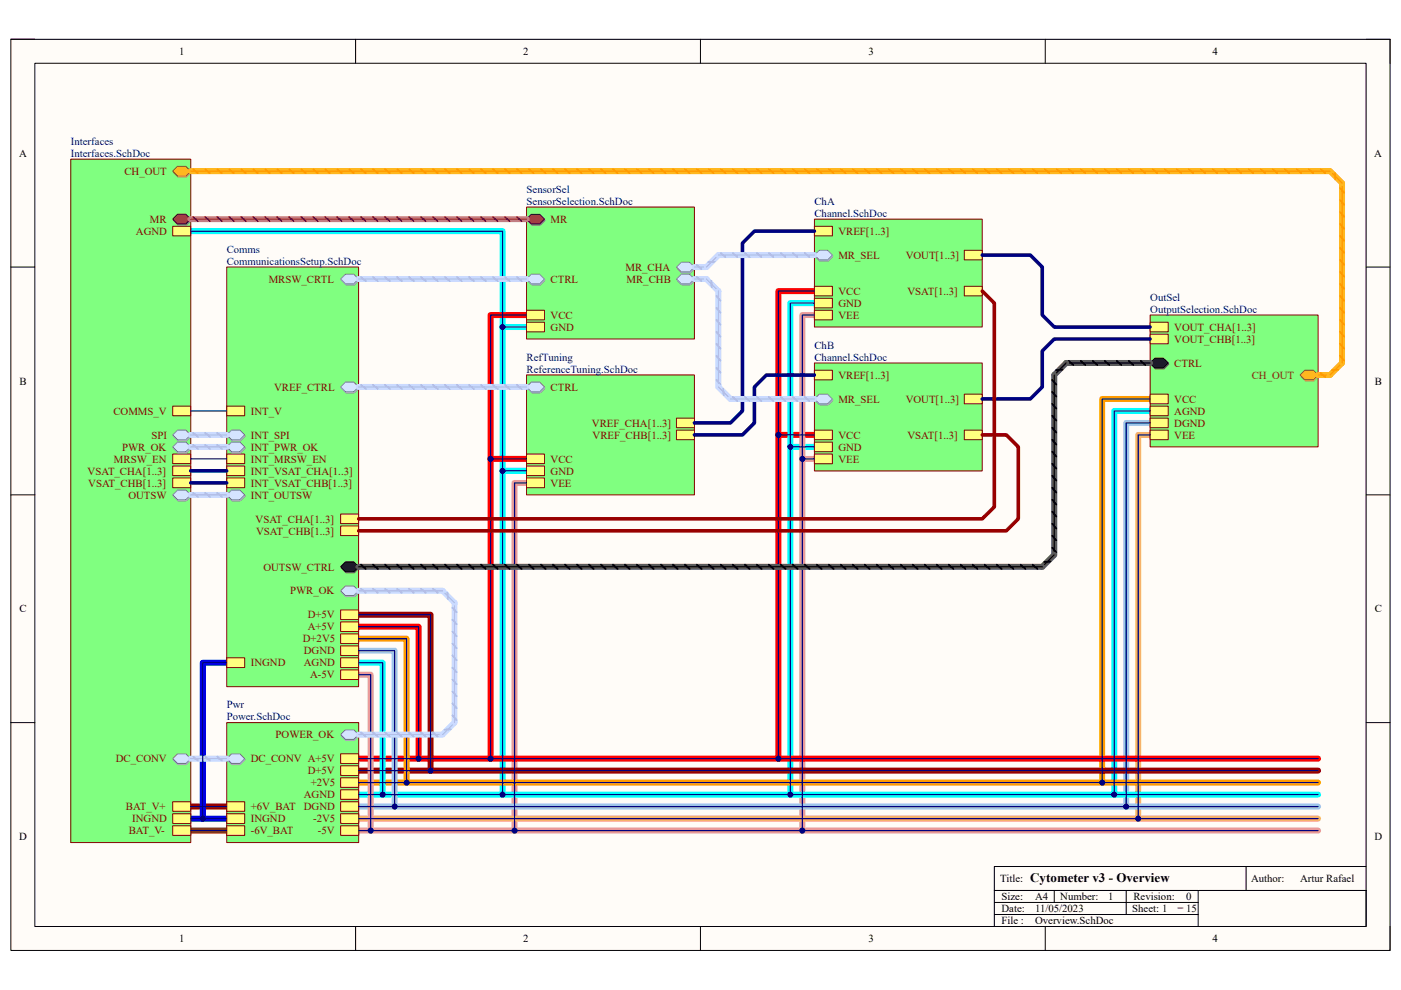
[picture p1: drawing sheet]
<svg xmlns="http://www.w3.org/2000/svg" width="297mm" height="210mm" viewBox="0 0 297 210" stroke-linecap="round" stroke-linejoin="round" font-family="sans-serif">
<path d="M2.3 8.3h292.4v193.3h-292.4z" fill="#fffcf8"/>
<path d="M2.3 8.3h292.4v193.3h-292.4z" fill="none" stroke="#000" stroke-width=".21"/>
<path d="M7.4 13.4h282.2v183.1h-282.2z" fill="#fffcf8"/>
<g fill="none" stroke="#000" stroke-width=".21">
<path d="M2.3 8.3h5.1M7.4 13.4h282.2v183.1h-282.2zM75.4 8.3v5.1M148.5 8.3v5.1M221.6 8.3v5.1M289.6 8.3h5.1v5.1M2.3 56.6h5.1M289.6 56.6h5.1M2.3 105h5.1M289.6 105h5.1M2.3 153.3h5.1M289.6 153.3h5.1"/>
<path d="M75.4 196.5v5.1M148.5 196.5v5.1M210.8 188.9v2.5M221.6 196.5v5.1M223.5 188.9v2.5M238.8 188.9v5.1M254 194h-43.2v2.5M254 191.4h-43.2v2.6M254 188.9h35.6v7.6h-35.6zM264.2 183.8v5.1M289.6 183.8h-78.8v5.1h43.2M294.7 196.5v5.1"/>
</g>
<path d="M243.9 84.6h-10.2v81.4M76 135.5h10.2v30.5M76 166h203.5" fill="none" stroke="#ff9a00" stroke-width="1.3"/>
<path d="M243.9 92.2h-2.6v81.4M76 173.6h203.5" fill="none" stroke="#f6b26b" stroke-width="1.3"/>
<path d="M111.6 66.8h-7.6v94.1M172.7 61.7h-7.7v99.2M104 97.3h7.6M165 92.2h7.7M76 132.9h12.7v28M76 160.9h203.5" fill="none" stroke="#f00" stroke-width="1.3"/>
<path d="M40.4 49h66.1v20.4M111.6 69.4h-5.1v99.1M172.7 64.3h-5.1v104.2M106.5 99.9h5.1M167.6 94.8h5.1M243.9 87.2h-7.7v81.3M76 140.6h5.1v27.9M76 168.5h203.5" fill="none" stroke="#0ff" stroke-width="1.3"/>
<path d="M172.7 66.8h-2.6v109.4M170.1 97.3h2.6M111.6 102.4h-2.5v73.8M76 143.1h2.6v33.1M76 176.2h203.5" fill="none" stroke="#ea9a9a" stroke-width="1.3"/>
<path d="M76 130.4h15.3v33M40.4 171.1h7.7M76 163.4h203.5" fill="none" stroke="#980000" stroke-width="1.3"/>
<path d="M40.4 176.2h7.7" fill="none" stroke="#783f04" stroke-width="1.3"/>
<path d="M243.9 89.7h-5.1v81.4M76 138h7.7v33.1M76 171.1h203.5" fill="none" stroke="#9fc5e8" stroke-width="1.3"/>
<path d="M48.1 140.6h-5.1v33M40.4 173.6h7.7" fill="none" stroke="#00f" stroke-width="1.3"/>
<path d="M15 33.8h25.4v144.9h-25.4z" fill="#80ff80"/>
<path d="M15 33.8h25.4v144.9h-25.4z" fill="none" stroke="#800000" stroke-width=".21"/>
<path d="M36.6 170.1h3.8v2h-3.8z" fill="#ffff80"/>
<path d="M36.6 170.1h3.8v2h-3.8z" fill="none" stroke="#800000" stroke-width=".21"/>
<path d="M36.6 175.2h3.8v2h-3.8z" fill="#ffff80"/>
<path d="M36.6 175.2h3.8v2h-3.8z" fill="none" stroke="#800000" stroke-width=".21"/>
<path d="M36.7 36.6l1.1-1.1h1.7l1.1 1.1-1.1 1h-1.7z" fill-rule="evenodd" fill="#cab274"/>
<path d="M36.7 36.6l1.1-1.1h1.7l1.1 1.1-1.1 1h-1.7z" fill="none" stroke="#b69e60" stroke-width=".21"/>
<path d="M36.6 36.3l1-1h1.8l1 1-1 1h-1.8z" fill-rule="evenodd" fill="#ffc128"/>
<path d="M36.6 36.3l1-1h1.8l1 1-1 1h-1.8z" fill="none" stroke="#9b5d00" stroke-width=".21"/>
<path d="M36.6 172.6h3.8v2h-3.8z" fill="#ffff80"/>
<path d="M36.6 172.6h3.8v2h-3.8z" fill="none" stroke="#800000" stroke-width=".21"/>
<path d="M37.8 45.7h1.7l1.1 1-1.1 1.1h-1.7l-1.1-1.1z" fill-rule="evenodd" fill="#a37e91"/>
<path d="M37.8 45.7h1.7l1.1 1-1.1 1.1h-1.7l-1.1-1.1z" fill="none" stroke="#906b7c" stroke-width=".21"/>
<path d="M36.6 46.5l1-1.1h1.8l1 1.1-1 1h-1.8z" fill-rule="evenodd" fill="#9c436f"/>
<path d="M36.6 46.5l1-1.1h1.8l1 1.1-1 1h-1.8z" fill="none" stroke="#38000b" stroke-width=".21"/>
<path d="M36.6 96.3h3.8v2h-3.8z" fill="#ffff80"/>
<path d="M36.6 96.3h3.8v2h-3.8z" fill="none" stroke="#800000" stroke-width=".21"/>
<path d="M36.7 95l1.1-1h1.7l1.1 1-1.1 1.1h-1.7z" fill-rule="evenodd" fill="#bac0ca"/>
<path d="M36.7 95l1.1-1h1.7l1.1 1-1.1 1.1h-1.7z" fill="none" stroke="#a6acb6" stroke-width=".21"/>
<path d="M36.6 94.8l1-1h1.8l1 1-1 1h-1.8z" fill-rule="evenodd" fill="#d5e4ff"/>
<path d="M36.6 94.8l1-1h1.8l1 1-1 1h-1.8z" fill="none" stroke="#70809b" stroke-width=".21"/>
<path d="M36.6 98.8h3.8v2.1h-3.8z" fill="#ffff80"/>
<path d="M36.6 98.8h3.8v2.1h-3.8z" fill="none" stroke="#800000" stroke-width=".21"/>
<path d="M36.6 101.4h3.8v2h-3.8z" fill="#ffff80"/>
<path d="M36.6 101.4h3.8v2h-3.8z" fill="none" stroke="#800000" stroke-width=".21"/>
<path d="M37.8 104.2h1.7l1.1 1-1.1 1h-1.7l-1.1-1z" fill-rule="evenodd" fill="#bac0ca"/>
<path d="M37.8 104.2h1.7l1.1 1-1.1 1h-1.7l-1.1-1z" fill="none" stroke="#a6acb6" stroke-width=".21"/>
<path d="M36.6 105l1-1.1h1.8l1 1.1-1 1h-1.8z" fill-rule="evenodd" fill="#d5e4ff"/>
<path d="M36.6 105l1-1.1h1.8l1 1.1-1 1h-1.8z" fill="none" stroke="#70809b" stroke-width=".21"/>
<path d="M37.8 91.5h1.7l1.1 1-1.1 1h-1.7l-1.1-1z" fill-rule="evenodd" fill="#bac0ca"/>
<path d="M37.8 91.5h1.7l1.1 1-1.1 1h-1.7l-1.1-1z" fill="none" stroke="#a6acb6" stroke-width=".21"/>
<path d="M36.6 92.2l1-1h1.8l1 1-1 1.1h-1.8z" fill-rule="evenodd" fill="#d5e4ff"/>
<path d="M36.6 92.2l1-1h1.8l1 1-1 1.1h-1.8z" fill="none" stroke="#70809b" stroke-width=".21"/>
<path d="M36.6 86.1h3.8v2.1h-3.8z" fill="#ffff80"/>
<path d="M36.6 86.1h3.8v2.1h-3.8z" fill="none" stroke="#800000" stroke-width=".21"/>
<path d="M36.7 161.2l1.1-1.1h1.7l1.1 1.1-1.1 1h-1.7z" fill-rule="evenodd" fill="#bac0ca"/>
<path d="M36.7 161.2l1.1-1.1h1.7l1.1 1.1-1.1 1h-1.7z" fill="none" stroke="#a6acb6" stroke-width=".21"/>
<path d="M36.6 160.9l1-1h1.8l1 1-1 1h-1.8z" fill-rule="evenodd" fill="#d5e4ff"/>
<path d="M36.6 160.9l1-1h1.8l1 1-1 1h-1.8z" fill="none" stroke="#70809b" stroke-width=".21"/>
<path d="M36.6 48h3.8v2h-3.8z" fill="#ffff80"/>
<path d="M36.6 48h3.8v2h-3.8z" fill="none" stroke="#800000" stroke-width=".21"/>
<path d="M172.7 46.5h35.6v22.9h-35.6z" fill="#80ff80"/>
<path d="M172.7 46.5h35.6v22.9h-35.6z" fill="none" stroke="#800000" stroke-width=".21"/>
<path d="M172.7 48h3.8v2h-3.8z" fill="#ffff80"/>
<path d="M172.7 48h3.8v2h-3.8z" fill="none" stroke="#800000" stroke-width=".21"/>
<path d="M172.7 60.7h3.8v2.1h-3.8z" fill="#ffff80"/>
<path d="M172.7 60.7h3.8v2.1h-3.8z" fill="none" stroke="#800000" stroke-width=".21"/>
<path d="M172.7 63.3h3.8v2h-3.8z" fill="#ffff80"/>
<path d="M172.7 63.3h3.8v2h-3.8z" fill="none" stroke="#800000" stroke-width=".21"/>
<path d="M172.7 65.8h3.8v2h-3.8z" fill="#ffff80"/>
<path d="M172.7 65.8h3.8v2h-3.8z" fill="none" stroke="#800000" stroke-width=".21"/>
<path d="M204.4 53.1h3.9v2h-3.9z" fill="#ffff80"/>
<path d="M204.4 53.1h3.9v2h-3.9z" fill="none" stroke="#800000" stroke-width=".21"/>
<path d="M172.8 54.4l1-1.1h1.8l1 1.1-1 1h-1.8z" fill-rule="evenodd" fill="#bac0ca"/>
<path d="M172.8 54.4l1-1.1h1.8l1 1.1-1 1h-1.8z" fill="none" stroke="#a6acb6" stroke-width=".21"/>
<path d="M172.7 54.1l1-1h1.8l1 1-1 1h-1.8z" fill-rule="evenodd" fill="#d5e4ff"/>
<path d="M172.7 54.1l1-1h1.8l1 1-1 1h-1.8z" fill="none" stroke="#70809b" stroke-width=".21"/>
<path d="M204.4 60.7h3.9v2.1h-3.9z" fill="#ffff80"/>
<path d="M204.4 60.7h3.9v2.1h-3.9z" fill="none" stroke="#800000" stroke-width=".21"/>
<path d="M111.6 79.5h35.6v25.5h-35.6z" fill="#80ff80"/>
<path d="M111.6 79.5h35.6v25.5h-35.6z" fill="none" stroke="#800000" stroke-width=".21"/>
<path d="M111.6 96.3h3.8v2h-3.8z" fill="#ffff80"/>
<path d="M111.6 96.3h3.8v2h-3.8z" fill="none" stroke="#800000" stroke-width=".21"/>
<path d="M111.6 98.8h3.8v2.1h-3.8z" fill="#ffff80"/>
<path d="M111.6 98.8h3.8v2.1h-3.8z" fill="none" stroke="#800000" stroke-width=".21"/>
<path d="M112.8 81.3h1.8l1 1-1 1.1h-1.8l-1-1.1z" fill-rule="evenodd" fill="#bac0ca"/>
<path d="M112.8 81.3h1.8l1 1-1 1.1h-1.8l-1-1.1z" fill="none" stroke="#a6acb6" stroke-width=".21"/>
<path d="M111.6 82.1l1-1.1h1.8l1 1.1-1 1h-1.8z" fill-rule="evenodd" fill="#d5e4ff"/>
<path d="M111.6 82.1l1-1.1h1.8l1 1.1-1 1h-1.8z" fill="none" stroke="#70809b" stroke-width=".21"/>
<path d="M143.4 88.7h3.8v2h-3.8z" fill="#ffff80"/>
<path d="M143.4 88.7h3.8v2h-3.8z" fill="none" stroke="#800000" stroke-width=".21"/>
<path d="M143.4 91.2h3.8v2.1h-3.8z" fill="#ffff80"/>
<path d="M143.4 91.2h3.8v2.1h-3.8z" fill="none" stroke="#800000" stroke-width=".21"/>
<path d="M111.6 101.4h3.8v2h-3.8z" fill="#ffff80"/>
<path d="M111.6 101.4h3.8v2h-3.8z" fill="none" stroke="#800000" stroke-width=".21"/>
<path d="M48.1 153.3h27.9v25.4h-27.9z" fill="#80ff80"/>
<path d="M48.1 153.3h27.9v25.4h-27.9z" fill="none" stroke="#800000" stroke-width=".21"/>
<path d="M72.2 167.5h3.8v2h-3.8z" fill="#ffff80"/>
<path d="M72.2 167.5h3.8v2h-3.8z" fill="none" stroke="#800000" stroke-width=".21"/>
<path d="M48.1 170.1h3.8v2h-3.8z" fill="#ffff80"/>
<path d="M48.1 170.1h3.8v2h-3.8z" fill="none" stroke="#800000" stroke-width=".21"/>
<path d="M48.1 175.2h3.8v2h-3.8z" fill="#ffff80"/>
<path d="M48.1 175.2h3.8v2h-3.8z" fill="none" stroke="#800000" stroke-width=".21"/>
<path d="M72.2 159.9h3.8v2h-3.8z" fill="#ffff80"/>
<path d="M72.2 159.9h3.8v2h-3.8z" fill="none" stroke="#800000" stroke-width=".21"/>
<path d="M72.2 175.2h3.8v2h-3.8z" fill="#ffff80"/>
<path d="M72.2 175.2h3.8v2h-3.8z" fill="none" stroke="#800000" stroke-width=".21"/>
<path d="M72.3 156.1l1.1-1.1h1.7l1.1 1.1-1.1 1h-1.7z" fill-rule="evenodd" fill="#bac0ca"/>
<path d="M72.3 156.1l1.1-1.1h1.7l1.1 1.1-1.1 1h-1.7z" fill="none" stroke="#a6acb6" stroke-width=".21"/>
<path d="M72.2 155.8l1-1h1.8l1 1-1 1h-1.8z" fill-rule="evenodd" fill="#d5e4ff"/>
<path d="M72.2 155.8l1-1h1.8l1 1-1 1h-1.8z" fill="none" stroke="#70809b" stroke-width=".21"/>
<path d="M72.2 165h3.8v2h-3.8z" fill="#ffff80"/>
<path d="M72.2 165h3.8v2h-3.8z" fill="none" stroke="#800000" stroke-width=".21"/>
<path d="M72.2 172.6h3.8v2h-3.8z" fill="#ffff80"/>
<path d="M72.2 172.6h3.8v2h-3.8z" fill="none" stroke="#800000" stroke-width=".21"/>
<path d="M48.1 172.6h3.8v2h-3.8z" fill="#ffff80"/>
<path d="M48.1 172.6h3.8v2h-3.8z" fill="none" stroke="#800000" stroke-width=".21"/>
<path d="M48.2 161.2l1-1.1h1.8l1 1.1-1 1h-1.8z" fill-rule="evenodd" fill="#bac0ca"/>
<path d="M48.2 161.2l1-1.1h1.8l1 1.1-1 1h-1.8z" fill="none" stroke="#a6acb6" stroke-width=".21"/>
<path d="M48.1 160.9l1-1h1.8l1 1-1 1h-1.8z" fill-rule="evenodd" fill="#d5e4ff"/>
<path d="M48.1 160.9l1-1h1.8l1 1-1 1h-1.8z" fill="none" stroke="#70809b" stroke-width=".21"/>
<path d="M72.2 170.1h3.8v2h-3.8z" fill="#ffff80"/>
<path d="M72.2 170.1h3.8v2h-3.8z" fill="none" stroke="#800000" stroke-width=".21"/>
<path d="M72.2 162.4h3.8v2.1h-3.8z" fill="#ffff80"/>
<path d="M72.2 162.4h3.8v2.1h-3.8z" fill="none" stroke="#800000" stroke-width=".21"/>
<path d="M172.7 77h35.6v22.9h-35.6z" fill="#80ff80"/>
<path d="M172.7 77h35.6v22.9h-35.6z" fill="none" stroke="#800000" stroke-width=".21"/>
<path d="M172.7 78.5h3.8v2.1h-3.8z" fill="#ffff80"/>
<path d="M172.7 78.5h3.8v2.1h-3.8z" fill="none" stroke="#800000" stroke-width=".21"/>
<path d="M172.7 91.2h3.8v2.1h-3.8z" fill="#ffff80"/>
<path d="M172.7 91.2h3.8v2.1h-3.8z" fill="none" stroke="#800000" stroke-width=".21"/>
<path d="M172.7 93.8h3.8v2h-3.8z" fill="#ffff80"/>
<path d="M172.7 93.8h3.8v2h-3.8z" fill="none" stroke="#800000" stroke-width=".21"/>
<path d="M172.7 96.3h3.8v2.1h-3.8z" fill="#ffff80"/>
<path d="M172.7 96.3h3.8v2.1h-3.8z" fill="none" stroke="#800000" stroke-width=".21"/>
<path d="M204.4 83.6h3.9v2h-3.9z" fill="#ffff80"/>
<path d="M204.4 83.6h3.9v2h-3.9z" fill="none" stroke="#800000" stroke-width=".21"/>
<path d="M172.8 84.9l1-1h1.8l1 1-1 1h-1.8z" fill-rule="evenodd" fill="#bac0ca"/>
<path d="M172.8 84.9l1-1h1.8l1 1-1 1h-1.8z" fill="none" stroke="#a6acb6" stroke-width=".21"/>
<path d="M173.7 83.6h1.8l1 1-1 1h-1.8l-1-1z" fill-rule="evenodd" fill="#d5e4ff"/>
<path d="M173.7 83.6h1.8l1 1-1 1h-1.8l-1-1z" fill="none" stroke="#70809b" stroke-width=".21"/>
<path d="M204.4 91.2h3.9v2.1h-3.9z" fill="#ffff80"/>
<path d="M204.4 91.2h3.9v2.1h-3.9z" fill="none" stroke="#800000" stroke-width=".21"/>
<path d="M111.6 43.9h35.6v28h-35.6z" fill="#80ff80"/>
<path d="M111.6 43.9h35.6v28h-35.6z" fill="none" stroke="#800000" stroke-width=".21"/>
<path d="M111.6 65.8h3.8v2h-3.8z" fill="#ffff80"/>
<path d="M111.6 65.8h3.8v2h-3.8z" fill="none" stroke="#800000" stroke-width=".21"/>
<path d="M112.8 45.7h1.8l1 1-1 1.1h-1.8l-1-1.1z" fill-rule="evenodd" fill="#a37e91"/>
<path d="M112.8 45.7h1.8l1 1-1 1.1h-1.8l-1-1.1z" fill="none" stroke="#906b7c" stroke-width=".21"/>
<path d="M111.6 46.5l1-1h1.8l1 1-1 1h-1.8z" fill-rule="evenodd" fill="#9c436f"/>
<path d="M111.6 46.5l1-1h1.8l1 1-1 1h-1.8z" fill="none" stroke="#38000b" stroke-width=".21"/>
<path d="M143.5 56.9l1.1-1h1.7l1.1 1-1.1 1h-1.7z" fill-rule="evenodd" fill="#bac0ca"/>
<path d="M143.5 56.9l1.1-1h1.7l1.1 1-1.1 1h-1.7z" fill="none" stroke="#a6acb6" stroke-width=".21"/>
<path d="M143.4 56.6l1-1h1.8l1 1-1 1.1h-1.8z" fill-rule="evenodd" fill="#d5e4ff"/>
<path d="M143.4 56.6l1-1h1.8l1 1-1 1.1h-1.8z" fill="none" stroke="#70809b" stroke-width=".21"/>
<path d="M144.6 58.4h1.7l1.1 1-1.1 1.1h-1.7l-1.1-1.1z" fill-rule="evenodd" fill="#bac0ca"/>
<path d="M144.6 58.4h1.7l1.1 1-1.1 1.1h-1.7l-1.1-1.1z" fill="none" stroke="#a6acb6" stroke-width=".21"/>
<path d="M143.4 59.2l1-1h1.8l1 1-1 1h-1.8z" fill-rule="evenodd" fill="#d5e4ff"/>
<path d="M143.4 59.2l1-1h1.8l1 1-1 1h-1.8z" fill="none" stroke="#70809b" stroke-width=".21"/>
<path d="M111.8 59.4l1-1h1.8l1 1-1 1.1h-1.8z" fill-rule="evenodd" fill="#bac0ca"/>
<path d="M111.8 59.4l1-1h1.8l1 1-1 1.1h-1.8z" fill="none" stroke="#a6acb6" stroke-width=".21"/>
<path d="M111.6 59.2l1-1h1.8l1 1-1 1h-1.8z" fill-rule="evenodd" fill="#d5e4ff"/>
<path d="M111.6 59.2l1-1h1.8l1 1-1 1h-1.8z" fill="none" stroke="#70809b" stroke-width=".21"/>
<path d="M111.6 68.3h3.8v2.1h-3.8z" fill="#ffff80"/>
<path d="M111.6 68.3h3.8v2.1h-3.8z" fill="none" stroke="#800000" stroke-width=".21"/>
<path d="M243.9 66.8h35.6v28h-35.6z" fill="#80ff80"/>
<path d="M243.9 66.8h35.6v28h-35.6z" fill="none" stroke="#800000" stroke-width=".21"/>
<path d="M243.9 68.3h3.8v2.1h-3.8z" fill="#ffff80"/>
<path d="M243.9 68.3h3.8v2.1h-3.8z" fill="none" stroke="#800000" stroke-width=".21"/>
<path d="M243.9 83.6h3.8v2h-3.8z" fill="#ffff80"/>
<path d="M243.9 83.6h3.8v2h-3.8z" fill="none" stroke="#800000" stroke-width=".21"/>
<path d="M243.9 88.7h3.8v2h-3.8z" fill="#ffff80"/>
<path d="M243.9 88.7h3.8v2h-3.8z" fill="none" stroke="#800000" stroke-width=".21"/>
<path d="M243.9 91.2h3.8v2.1h-3.8z" fill="#ffff80"/>
<path d="M243.9 91.2h3.8v2.1h-3.8z" fill="none" stroke="#800000" stroke-width=".21"/>
<path d="M244 77.2l1-1h1.8l1 1-1 1.1h-1.8z" fill-rule="evenodd" fill="#747474"/>
<path d="M244 77.2l1-1h1.8l1 1-1 1.1h-1.8z" fill="none" stroke="#606060" stroke-width=".21"/>
<path d="M243.9 77l1-1h1.8l1 1-1 1h-1.8z" fill-rule="evenodd" fill="#282828"/>
<path d="M243.9 77l1-1h1.8l1 1-1 1h-1.8z" fill="none" stroke="#000" stroke-width=".21"/>
<path d="M243.9 70.9h3.8v2h-3.8z" fill="#ffff80"/>
<path d="M243.9 70.9h3.8v2h-3.8z" fill="none" stroke="#800000" stroke-width=".21"/>
<path d="M275.8 79.8l1-1h1.8l1 1-1 1h-1.8z" fill-rule="evenodd" fill="#cab274"/>
<path d="M275.8 79.8l1-1h1.8l1 1-1 1h-1.8z" fill="none" stroke="#b69e60" stroke-width=".21"/>
<path d="M275.7 79.5l1-1h1.7l1.1 1-1.1 1.1h-1.7z" fill-rule="evenodd" fill="#ffc128"/>
<path d="M275.7 79.5l1-1h1.7l1.1 1-1.1 1.1h-1.7z" fill="none" stroke="#9b5d00" stroke-width=".21"/>
<path d="M243.9 86.1h3.8v2.1h-3.8z" fill="#ffff80"/>
<path d="M243.9 86.1h3.8v2.1h-3.8z" fill="none" stroke="#800000" stroke-width=".21"/>
<path d="M48.1 56.6h27.9v89h-27.9z" fill="#80ff80"/>
<path d="M48.1 56.6h27.9v89h-27.9z" fill="none" stroke="#800000" stroke-width=".21"/>
<path d="M72.2 131.9h3.8v2h-3.8z" fill="#ffff80"/>
<path d="M72.2 131.9h3.8v2h-3.8z" fill="none" stroke="#800000" stroke-width=".21"/>
<path d="M72.2 139.5h3.8v2.1h-3.8z" fill="#ffff80"/>
<path d="M72.2 139.5h3.8v2.1h-3.8z" fill="none" stroke="#800000" stroke-width=".21"/>
<path d="M72.3 120.5l1.1-1.1h1.7l1.1 1.1-1.1 1h-1.7z" fill-rule="evenodd" fill="#747474"/>
<path d="M72.3 120.5l1.1-1.1h1.7l1.1 1.1-1.1 1h-1.7z" fill="none" stroke="#606060" stroke-width=".21"/>
<path d="M73.2 119.2h1.8l1 1-1 1h-1.8l-1-1z" fill-rule="evenodd" fill="#282828"/>
<path d="M73.2 119.2h1.8l1 1-1 1h-1.8l-1-1z" fill="none" stroke="#000" stroke-width=".21"/>
<path d="M72.2 134.5h3.8v2h-3.8z" fill="#ffff80"/>
<path d="M72.2 134.5h3.8v2h-3.8z" fill="none" stroke="#800000" stroke-width=".21"/>
<path d="M72.3 82.3l1.1-1h1.7l1.1 1-1.1 1h-1.7z" fill-rule="evenodd" fill="#bac0ca"/>
<path d="M72.3 82.3l1.1-1h1.7l1.1 1-1.1 1h-1.7z" fill="none" stroke="#a6acb6" stroke-width=".21"/>
<path d="M72.2 82.1l1-1.1h1.8l1 1.1-1 1h-1.8z" fill-rule="evenodd" fill="#d5e4ff"/>
<path d="M72.2 82.1l1-1.1h1.8l1 1.1-1 1h-1.8z" fill="none" stroke="#70809b" stroke-width=".21"/>
<path d="M73.4 58.4h1.7l1.1 1-1.1 1.1h-1.7l-1.1-1.1z" fill-rule="evenodd" fill="#bac0ca"/>
<path d="M73.4 58.4h1.7l1.1 1-1.1 1.1h-1.7l-1.1-1.1z" fill="none" stroke="#a6acb6" stroke-width=".21"/>
<path d="M72.2 59.2l1-1h1.8l1 1-1 1h-1.8z" fill-rule="evenodd" fill="#d5e4ff"/>
<path d="M72.2 59.2l1-1h1.8l1 1-1 1h-1.8z" fill="none" stroke="#70809b" stroke-width=".21"/>
<path d="M72.2 109h3.8v2.1h-3.8z" fill="#ffff80"/>
<path d="M72.2 109h3.8v2.1h-3.8z" fill="none" stroke="#800000" stroke-width=".21"/>
<path d="M72.2 111.6h3.8v2h-3.8z" fill="#ffff80"/>
<path d="M72.2 111.6h3.8v2h-3.8z" fill="none" stroke="#800000" stroke-width=".21"/>
<path d="M72.3 125.6l1.1-1.1h1.7l1.1 1.1-1.1 1h-1.7z" fill-rule="evenodd" fill="#bac0ca"/>
<path d="M72.3 125.6l1.1-1.1h1.7l1.1 1.1-1.1 1h-1.7z" fill="none" stroke="#a6acb6" stroke-width=".21"/>
<path d="M73.2 124.3h1.8l1 1-1 1h-1.8l-1-1z" fill-rule="evenodd" fill="#d5e4ff"/>
<path d="M73.2 124.3h1.8l1 1-1 1h-1.8l-1-1z" fill="none" stroke="#70809b" stroke-width=".21"/>
<path d="M48.1 86.1h3.8v2.1h-3.8z" fill="#ffff80"/>
<path d="M48.1 86.1h3.8v2.1h-3.8z" fill="none" stroke="#800000" stroke-width=".21"/>
<path d="M49.2 91.5h1.8l1 1-1 1h-1.8l-1-1z" fill-rule="evenodd" fill="#bac0ca"/>
<path d="M49.2 91.5h1.8l1 1-1 1h-1.8l-1-1z" fill="none" stroke="#a6acb6" stroke-width=".21"/>
<path d="M48.1 92.2l1-1h1.8l1 1-1 1.1h-1.8z" fill-rule="evenodd" fill="#d5e4ff"/>
<path d="M48.1 92.2l1-1h1.8l1 1-1 1.1h-1.8z" fill="none" stroke="#70809b" stroke-width=".21"/>
<path d="M48.1 96.3h3.8v2h-3.8z" fill="#ffff80"/>
<path d="M48.1 96.3h3.8v2h-3.8z" fill="none" stroke="#800000" stroke-width=".21"/>
<path d="M48.2 95l1-1h1.8l1 1-1 1.1h-1.8z" fill-rule="evenodd" fill="#bac0ca"/>
<path d="M48.2 95l1-1h1.8l1 1-1 1.1h-1.8z" fill="none" stroke="#a6acb6" stroke-width=".21"/>
<path d="M48.1 94.8l1-1h1.8l1 1-1 1h-1.8z" fill-rule="evenodd" fill="#d5e4ff"/>
<path d="M48.1 94.8l1-1h1.8l1 1-1 1h-1.8z" fill="none" stroke="#70809b" stroke-width=".21"/>
<path d="M48.1 98.8h3.8v2.1h-3.8z" fill="#ffff80"/>
<path d="M48.1 98.8h3.8v2.1h-3.8z" fill="none" stroke="#800000" stroke-width=".21"/>
<path d="M48.1 101.4h3.8v2h-3.8z" fill="#ffff80"/>
<path d="M48.1 101.4h3.8v2h-3.8z" fill="none" stroke="#800000" stroke-width=".21"/>
<path d="M49.2 104.2h1.8l1 1-1 1h-1.8l-1-1z" fill-rule="evenodd" fill="#bac0ca"/>
<path d="M49.2 104.2h1.8l1 1-1 1h-1.8l-1-1z" fill="none" stroke="#a6acb6" stroke-width=".21"/>
<path d="M48.1 105l1-1.1h1.8l1 1.1-1 1h-1.8z" fill-rule="evenodd" fill="#d5e4ff"/>
<path d="M48.1 105l1-1.1h1.8l1 1.1-1 1h-1.8z" fill="none" stroke="#70809b" stroke-width=".21"/>
<path d="M72.2 142.1h3.8v2h-3.8z" fill="#ffff80"/>
<path d="M72.2 142.1h3.8v2h-3.8z" fill="none" stroke="#800000" stroke-width=".21"/>
<path d="M72.2 129.4h3.8v2h-3.8z" fill="#ffff80"/>
<path d="M72.2 129.4h3.8v2h-3.8z" fill="none" stroke="#800000" stroke-width=".21"/>
<path d="M72.2 137h3.8v2h-3.8z" fill="#ffff80"/>
<path d="M72.2 137h3.8v2h-3.8z" fill="none" stroke="#800000" stroke-width=".21"/>
<path d="M48.1 139.5h3.8v2.1h-3.8z" fill="#ffff80"/>
<path d="M48.1 139.5h3.8v2.1h-3.8z" fill="none" stroke="#800000" stroke-width=".21"/>
<path d="M243.9 84.6h-10.2v81.4" fill="none" stroke="#000080" stroke-width=".25"/>
<circle cx="233.7" cy="166" r=".51" fill="#000080"/>
<circle cx="233.7" cy="166" r=".51" fill="none" stroke="#000080" stroke-width=".21"/>
<path d="M243.9 92.2h-2.6v81.4" fill="none" stroke="#000080" stroke-width=".25"/>
<circle cx="241.3" cy="173.6" r=".51" fill="#000080"/>
<circle cx="241.3" cy="173.6" r=".51" fill="none" stroke="#000080" stroke-width=".21"/>
<path d="M165 92.2h7.7" fill="none" stroke="#000080" stroke-width=".25"/>
<circle cx="165" cy="92.2" r=".51" fill="#000080"/>
<circle cx="165" cy="92.2" r=".51" fill="none" stroke="#000080" stroke-width=".21"/>
<path d="M167.6 94.8h5.1" fill="none" stroke="#000080" stroke-width=".25"/>
<circle cx="167.6" cy="94.8" r=".51" fill="#000080"/>
<circle cx="167.6" cy="94.8" r=".51" fill="none" stroke="#000080" stroke-width=".21"/>
<path d="M170.1 97.3h2.6" fill="none" stroke="#000080" stroke-width=".25"/>
<circle cx="170.1" cy="97.3" r=".51" fill="#000080"/>
<circle cx="170.1" cy="97.3" r=".51" fill="none" stroke="#000080" stroke-width=".21"/>
<path d="M40.4 87.2h7.7M40.4 97.3h7.7M111.6 102.4h-2.5v73.8M40.4 171.1h7.7M40.4 176.2h7.7" fill="none" stroke="#000080" stroke-width=".25"/>
<circle cx="109.1" cy="176.2" r=".51" fill="#000080"/>
<circle cx="109.1" cy="176.2" r=".51" fill="none" stroke="#000080" stroke-width=".21"/>
<path d="M243.9 89.7h-5.1v81.4" fill="none" stroke="#000080" stroke-width=".25"/>
<circle cx="238.8" cy="171.1" r=".51" fill="#000080"/>
<circle cx="238.8" cy="171.1" r=".51" fill="none" stroke="#000080" stroke-width=".21"/>
<path d="M172.7 64.3h-5.1v104.2" fill="none" stroke="#000080" stroke-width=".25"/>
<circle cx="167.6" cy="94.8" r=".51" fill="#000080"/>
<circle cx="167.6" cy="94.8" r=".51" fill="none" stroke="#000080" stroke-width=".21"/>
<circle cx="167.6" cy="168.5" r=".51" fill="#000080"/>
<circle cx="167.6" cy="168.5" r=".51" fill="none" stroke="#000080" stroke-width=".21"/>
<path d="M172.7 66.8h-2.6v109.4" fill="none" stroke="#000080" stroke-width=".25"/>
<circle cx="170.1" cy="97.3" r=".51" fill="#000080"/>
<circle cx="170.1" cy="97.3" r=".51" fill="none" stroke="#000080" stroke-width=".21"/>
<circle cx="170.1" cy="176.2" r=".51" fill="#000080"/>
<circle cx="170.1" cy="176.2" r=".51" fill="none" stroke="#000080" stroke-width=".21"/>
<path d="M111.6 69.4h-5.1v99.1" fill="none" stroke="#000080" stroke-width=".25"/>
<circle cx="106.5" cy="168.5" r=".51" fill="#000080"/>
<circle cx="106.5" cy="168.5" r=".51" fill="none" stroke="#000080" stroke-width=".21"/>
<circle cx="106.5" cy="99.9" r=".51" fill="#000080"/>
<circle cx="106.5" cy="99.9" r=".51" fill="none" stroke="#000080" stroke-width=".21"/>
<circle cx="106.5" cy="69.4" r=".51" fill="#000080"/>
<circle cx="106.5" cy="69.4" r=".51" fill="none" stroke="#000080" stroke-width=".21"/>
<path d="M76 173.6h203.5" fill="none" stroke="#000080" stroke-width=".25"/>
<circle cx="241.3" cy="173.6" r=".51" fill="#000080"/>
<circle cx="241.3" cy="173.6" r=".51" fill="none" stroke="#000080" stroke-width=".21"/>
<path d="M243.9 87.2h-7.7v81.3" fill="none" stroke="#000080" stroke-width=".25"/>
<circle cx="236.2" cy="168.5" r=".51" fill="#000080"/>
<circle cx="236.2" cy="168.5" r=".51" fill="none" stroke="#000080" stroke-width=".21"/>
<path d="M40.4 49h66.1v20.4" fill="none" stroke="#000080" stroke-width=".25"/>
<circle cx="106.5" cy="69.4" r=".51" fill="#000080"/>
<circle cx="106.5" cy="69.4" r=".51" fill="none" stroke="#000080" stroke-width=".21"/>
<path d="M172.7 61.7h-7.7v99.2" fill="none" stroke="#000080" stroke-width=".25"/>
<circle cx="165" cy="92.2" r=".51" fill="#000080"/>
<circle cx="165" cy="92.2" r=".51" fill="none" stroke="#000080" stroke-width=".21"/>
<circle cx="165" cy="160.9" r=".51" fill="#000080"/>
<circle cx="165" cy="160.9" r=".51" fill="none" stroke="#000080" stroke-width=".21"/>
<path d="M76 163.4h203.5" fill="none" stroke="#000080" stroke-width=".25"/>
<circle cx="91.3" cy="163.4" r=".51" fill="#000080"/>
<circle cx="91.3" cy="163.4" r=".51" fill="none" stroke="#000080" stroke-width=".21"/>
<path d="M76 171.1h203.5" fill="none" stroke="#000080" stroke-width=".25"/>
<circle cx="83.7" cy="171.1" r=".51" fill="#000080"/>
<circle cx="83.7" cy="171.1" r=".51" fill="none" stroke="#000080" stroke-width=".21"/>
<circle cx="238.8" cy="171.1" r=".51" fill="#000080"/>
<circle cx="238.8" cy="171.1" r=".51" fill="none" stroke="#000080" stroke-width=".21"/>
<path d="M76 166h203.5" fill="none" stroke="#000080" stroke-width=".25"/>
<circle cx="86.2" cy="166" r=".51" fill="#000080"/>
<circle cx="86.2" cy="166" r=".51" fill="none" stroke="#000080" stroke-width=".21"/>
<circle cx="233.7" cy="166" r=".51" fill="#000080"/>
<circle cx="233.7" cy="166" r=".51" fill="none" stroke="#000080" stroke-width=".21"/>
<path d="M104 97.3h7.6" fill="none" stroke="#000080" stroke-width=".25"/>
<circle cx="104" cy="97.3" r=".51" fill="#000080"/>
<circle cx="104" cy="97.3" r=".51" fill="none" stroke="#000080" stroke-width=".21"/>
<path d="M76 168.5h203.5" fill="none" stroke="#000080" stroke-width=".25"/>
<circle cx="81.1" cy="168.5" r=".51" fill="#000080"/>
<circle cx="81.1" cy="168.5" r=".51" fill="none" stroke="#000080" stroke-width=".21"/>
<circle cx="106.5" cy="168.5" r=".51" fill="#000080"/>
<circle cx="106.5" cy="168.5" r=".51" fill="none" stroke="#000080" stroke-width=".21"/>
<circle cx="167.6" cy="168.5" r=".51" fill="#000080"/>
<circle cx="167.6" cy="168.5" r=".51" fill="none" stroke="#000080" stroke-width=".21"/>
<circle cx="236.2" cy="168.5" r=".51" fill="#000080"/>
<circle cx="236.2" cy="168.5" r=".51" fill="none" stroke="#000080" stroke-width=".21"/>
<path d="M106.5 99.9h5.1" fill="none" stroke="#000080" stroke-width=".25"/>
<circle cx="106.5" cy="99.9" r=".51" fill="#000080"/>
<circle cx="106.5" cy="99.9" r=".51" fill="none" stroke="#000080" stroke-width=".21"/>
<path d="M76 160.9h203.5" fill="none" stroke="#000080" stroke-width=".25"/>
<circle cx="88.7" cy="160.9" r=".51" fill="#000080"/>
<circle cx="88.7" cy="160.9" r=".51" fill="none" stroke="#000080" stroke-width=".21"/>
<circle cx="104" cy="160.9" r=".51" fill="#000080"/>
<circle cx="104" cy="160.9" r=".51" fill="none" stroke="#000080" stroke-width=".21"/>
<circle cx="165" cy="160.9" r=".51" fill="#000080"/>
<circle cx="165" cy="160.9" r=".51" fill="none" stroke="#000080" stroke-width=".21"/>
<path d="M111.6 66.8h-7.6v94.1" fill="none" stroke="#000080" stroke-width=".25"/>
<circle cx="104" cy="97.3" r=".51" fill="#000080"/>
<circle cx="104" cy="97.3" r=".51" fill="none" stroke="#000080" stroke-width=".21"/>
<circle cx="104" cy="160.9" r=".51" fill="#000080"/>
<circle cx="104" cy="160.9" r=".51" fill="none" stroke="#000080" stroke-width=".21"/>
<path d="M76 176.2h203.5" fill="none" stroke="#000080" stroke-width=".25"/>
<circle cx="78.6" cy="176.2" r=".51" fill="#000080"/>
<circle cx="78.6" cy="176.2" r=".51" fill="none" stroke="#000080" stroke-width=".21"/>
<circle cx="109.1" cy="176.2" r=".51" fill="#000080"/>
<circle cx="109.1" cy="176.2" r=".51" fill="none" stroke="#000080" stroke-width=".21"/>
<circle cx="170.1" cy="176.2" r=".51" fill="#000080"/>
<circle cx="170.1" cy="176.2" r=".51" fill="none" stroke="#000080" stroke-width=".21"/>
<path d="M76 143.1h2.6v33.1" fill="none" stroke="#000080" stroke-width=".25"/>
<circle cx="78.6" cy="176.2" r=".51" fill="#000080"/>
<circle cx="78.6" cy="176.2" r=".51" fill="none" stroke="#000080" stroke-width=".21"/>
<path d="M76 140.6h5.1v27.9" fill="none" stroke="#000080" stroke-width=".25"/>
<circle cx="81.1" cy="168.5" r=".51" fill="#000080"/>
<circle cx="81.1" cy="168.5" r=".51" fill="none" stroke="#000080" stroke-width=".21"/>
<path d="M76 138h7.7v33.1" fill="none" stroke="#000080" stroke-width=".25"/>
<circle cx="83.7" cy="171.1" r=".51" fill="#000080"/>
<circle cx="83.7" cy="171.1" r=".51" fill="none" stroke="#000080" stroke-width=".21"/>
<path d="M76 135.5h10.2v30.5" fill="none" stroke="#000080" stroke-width=".25"/>
<circle cx="86.2" cy="166" r=".51" fill="#000080"/>
<circle cx="86.2" cy="166" r=".51" fill="none" stroke="#000080" stroke-width=".21"/>
<path d="M76 132.9h12.7v28" fill="none" stroke="#000080" stroke-width=".25"/>
<circle cx="88.7" cy="160.9" r=".51" fill="#000080"/>
<circle cx="88.7" cy="160.9" r=".51" fill="none" stroke="#000080" stroke-width=".21"/>
<path d="M172.7 49h-12.7l-2.6 2.6v35.6l-2.5 2.5h-7.7M208.3 54.1h10.1l2.6 2.5v10.2l2.5 2.6h20.4M172.7 79.5h-10.2l-2.5 2.6v7.6l-2.6 2.5h-10.2M243.9 71.9h-20.4l-2.5 2.5v7.7l-2.6 2.5h-10.1M40.4 99.9h7.7M40.4 102.4h7.7" fill="none" stroke="#000080" stroke-width=".76"/>
<path d="M208.3 61.7l2.5 2.6v43.2l-2.5 2.5h-132.3M208.3 92.2h5.1l2.5 2.6v15.2l-2.5 2.6h-137.4" fill="none" stroke="#980000" stroke-width=".76"/>
<path d="M243.9 77h-17.8l-2.6 2.5v38.2l-2.5 2.5h-145" fill="none" stroke="#5a5a5a" stroke-width="1.3"/>
<g fill="none" stroke="#000" stroke-width=".38">
<path d="M225.3 78.4l-1.4 .1M226.6 76.5l1 .9M229.1 76.5l1 .9M231.7 76.5l1 .9M234.2 76.5l1 .9M236.7 76.5l1.1 .9M239.3 76.5l1 .9M241.8 76.5l1 .9M223.1 98.4l.9 1M223.1 95.8l.9 1M223.1 93.3l.9 1M223.1 90.7l.9 1"/>
<path d="M223.1 88.2l.9 1M223.1 85.6l.9 1.1M223.1 83.1l.9 1M223.1 80.6l.9 1M76.5 119.8l1.1 .9M79.1 119.8l1 .9M81.6 119.8l1.1 .9M84.2 119.8l1 .9M86.7 119.8l1 .9M89.3 119.8l1 .9M91.8 119.8l1 .9M94.3 119.8l1.1 .9"/>
<path d="M96.9 119.8l1 .9M99.4 119.8l1.1 .9M102 119.8l1 .9M104.5 119.8l1 .9M107.1 119.8l1 .9M109.6 119.8l1 .9M112.1 119.8l1.1 .9M114.7 119.8l1 .9M117.2 119.8l1 .9M119.8 119.8l1 .9M122.3 119.8l1 .9M124.9 119.8l1 .9"/>
<path d="M127.4 119.8l1 .9M129.9 119.8l1.1 .9M132.5 119.8l1 .9M135 119.8l1 .9M137.6 119.8l1 .9M140.1 119.8l1 .9M142.7 119.8l1 .9M145.2 119.8l1 .9M147.7 119.8l1.1 .9M150.3 119.8l1 .9M152.8 119.8l1 .9M155.4 119.8l1 .9"/>
<path d="M157.9 119.8l1 .9M160.5 119.8l1 .9M163 119.8l1 .9M165.5 119.8l1.1 .9M168.1 119.8l1 .9M170.6 119.8l1 .9M173.2 119.8l1 .9M175.7 119.8l1 .9M178.3 119.8l1 .9M180.8 119.8l1 .9M183.3 119.8l1.1 .9M185.9 119.8l1 .9"/>
<path d="M188.4 119.8l1 .9M191 119.8l1 .9M193.5 119.8l1 .9M196.1 119.8l1 .9M198.6 119.8l1 .9M201.1 119.8l1.1 .9M203.7 119.8l1 .9M206.2 119.8l1 .9M208.8 119.8l1 .9M211.3 119.8l1 .9M213.9 119.8l1 .9M216.4 119.8l1 .9"/>
<path d="M218.9 119.8l1.1 .9M222.7 119.1l-1.3 .1M223.1 116.2l.9 1M223.1 113.6l.9 1M223.1 111.1l.9 1M223.1 108.5l.9 1M223.1 106l.9 1M223.1 103.4l.9 1.1M223.1 100.9l.9 1"/>
</g>
<path d="M243.9 77h-17.8l-2.6 2.5v38.2l-2.5 2.5h-145" fill="none" stroke="#000" stroke-width=".25"/>
<path d="M76 59.2h35.6M147.2 59.2h2.6l2.5 2.5v20.4l2.6 2.5M172.7 54.1h-20.4l-2.5 2.5h-2.6M40.4 92.2h7.7M40.4 94.8h7.7M76 82.1h35.6M154.9 84.6h17.8M40.4 105h7.7M76 125.3h17.8l2.6 2.5v25.5l-2.6 2.5h-17.8M40.4 160.9h7.7" fill="none" stroke="#cbdaff" stroke-width="1.3"/>
<g fill="none" stroke="#adbce7" stroke-width=".38">
<path d="M76.5 58.7l1.1 .9M79.1 58.7l1 .9M81.6 58.7l1.1 .9M84.2 58.7l1 .9M86.7 58.7l1 .9M89.3 58.7l1 .9M91.8 58.7l1 .9M94.3 58.7l1.1 .9M96.9 58.7l1 .9M99.4 58.7l1.1 .9M102 58.7l1 .9M104.5 58.7l1 .9"/>
<path d="M107.1 58.7l1 .9M109.6 58.7l1 .9M147.7 56.2l1.1 .9M147.7 58.7l1.1 .9M150.8 59.6l.1 1.3M151.5 55.5l-1.3 .1M152.8 53.7l1 .8M155.4 53.7l1 .8M157.9 53.7l1 .8M160.5 53.7l1 .8M163 53.7l1 .8M165.5 53.7l1.1 .8"/>
<path d="M168.1 53.7l1 .8M170.6 53.7l1 .8M151.9 78l.9 1M151.9 75.5l.9 1M151.9 72.9l.9 1M151.9 70.4l.9 1M151.9 67.8l.9 1.1M151.9 65.3l.9 1M151.9 62.7l.9 1.1M40.9 91.8l1.1 .9M40.9 94.3l1.1 .9M43.5 91.8l1 .9"/>
<path d="M43.5 94.3l1 .9M46 91.8l1.1 .9M46 94.3l1.1 .9M76.5 81.6l1.1 .9M79.1 81.6l1 .9M81.6 81.6l1.1 .9M84.2 81.6l1 .9M86.7 81.6l1 .9M89.3 81.6l1 .9M91.8 81.6l1 .9M94.3 81.6l1.1 .9M96.9 81.6l1 .9"/>
<path d="M99.4 81.6l1.1 .9M102 81.6l1 .9M104.5 81.6l1 .9M107.1 81.6l1 .9M109.6 81.6l1 .9M151.9 80.5l.9 1.1M153.3 82.5l.1 1.3M155.4 84.2l1 .9M157.9 84.2l1 .9M160.5 84.2l1 .9M163 84.2l1 .9M165.5 84.2l1.1 .9"/>
<path d="M168.1 84.2l1 .9M170.6 84.2l1 .9M40.9 104.5l1.1 .9M43.5 104.5l1 .9M46 104.5l1.1 .9M76.5 124.9l1.1 .9M79.1 124.9l1 .9M81.6 124.9l1.1 .9M84.2 124.9l1 .9M86.7 124.9l1 .9M89.3 124.9l1 .9M91.8 124.9l1 .9"/>
<path d="M94.9 125.7l.1 1.4M95.9 139l.9 1.1M95.9 136.5l.9 1M95.9 133.9l.9 1.1M95.9 131.4l.9 1M95.9 128.9l.9 1M76.5 155.4l1.1 .9M79.1 155.4l1 .9M81.6 155.4l1.1 .9M84.2 155.4l1 .9M86.7 155.4l1 .9M89.3 155.4l1 .9"/>
<path d="M91.8 155.4l1 .9M95.6 154.7l-1.4 .1M95.9 151.7l.9 1.1M95.9 149.2l.9 1M95.9 146.7l.9 1M95.9 144.1l.9 1M95.9 141.6l.9 1M40.9 160.5l1.1 .9M43.5 160.5l1 .9M46 160.5l1.1 .9"/>
</g>
<path d="M76 59.2h35.6M147.2 59.2h2.6l2.5 2.5v20.4l2.6 2.5h17.8M172.7 54.1h-20.4l-2.5 2.5h-2.6M40.4 92.2h7.7M40.4 94.8h7.7M76 82.1h35.6M40.4 105h7.7M76 125.3h17.8l2.6 2.5v25.5l-2.6 2.5h-17.8M40.4 160.9h7.7" fill="none" stroke="#adbce7" stroke-width=".25"/>
<path d="M40.4 46.5h71.2" fill="none" stroke="#ce75a1" stroke-width="1.3"/>
<g fill="none" stroke="#741b47" stroke-width=".38">
<path d="M40.9 46l1 .9M43.5 46l1 .9M46 46l1.1 .9M48.6 46l1 .9M51.1 46l1 .9M53.7 46l1 .9M56.2 46l1 .9M58.7 46l1.1 .9M61.3 46l1 .9M63.8 46l1.1 .9M66.4 46l1 .9M68.9 46l1 .9"/>
<path d="M71.5 46l1 .9M74 46l1 .9M76.5 46l1.1 .9M79.1 46l1 .9M81.6 46l1.1 .9M84.2 46l1 .9M86.7 46l1 .9M89.3 46l1 .9M91.8 46l1 .9M94.3 46l1.1 .9M96.9 46l1 .9M99.4 46l1.1 .9"/>
<path d="M102 46l1 .9M104.5 46l1 .9M107.1 46l1 .9M109.6 46l1 .9"/>
</g>
<path d="M40.4 46.5h71.2" fill="none" stroke="#741b47" stroke-width=".25"/>
<path d="M40.4 36.3h241.6l2.5 2.5v38.2l-2.5 2.5h-2.5" fill="none" stroke="#ffb71e" stroke-width="1.3"/>
<g fill="none" stroke="#ff9a00" stroke-width=".38">
<path d="M40.9 35.9l1 .8M43.5 35.9l1 .8M46 35.9l1.1 .8M48.6 35.9l1 .8M51.1 35.9l1 .8M53.7 35.9l1 .8M56.2 35.9l1 .8M58.7 35.9l1.1 .8M61.3 35.9l1 .8M63.8 35.9l1.1 .8M66.4 35.9l1 .8M68.9 35.9l1 .8"/>
<path d="M71.5 35.9l1 .8M74 35.9l1 .8M76.5 35.9l1.1 .8M79.1 35.9l1 .8M81.6 35.9l1.1 .8M84.2 35.9l1 .8M86.7 35.9l1 .8M89.3 35.9l1 .8M91.8 35.9l1 .8M94.3 35.9l1.1 .8M96.9 35.9l1 .8M99.4 35.9l1.1 .8"/>
<path d="M102 35.9l1 .8M104.5 35.9l1 .8M107.1 35.9l1 .8M109.6 35.9l1 .8M112.1 35.9l1.1 .8M114.7 35.9l1 .8M117.2 35.9l1 .8M119.8 35.9l1 .8M122.3 35.9l1 .8M124.9 35.9l1 .8M127.4 35.9l1 .8M129.9 35.9l1.1 .8"/>
<path d="M132.5 35.9l1 .8M135 35.9l1 .8M137.6 35.9l1 .8M140.1 35.9l1 .8M142.7 35.9l1 .8M145.2 35.9l1 .8M147.7 35.9l1.1 .8M150.3 35.9l1 .8M152.8 35.9l1 .8M155.4 35.9l1 .8M157.9 35.9l1 .8M160.5 35.9l1 .8"/>
<path d="M163 35.9l1 .8M165.5 35.9l1.1 .8M168.1 35.9l1 .8M170.6 35.9l1 .8M173.2 35.9l1 .8M175.7 35.9l1 .8M178.3 35.9l1 .8M180.8 35.9l1 .8M183.3 35.9l1.1 .8M185.9 35.9l1 .8M188.4 35.9l1 .8M191 35.9l1 .8"/>
<path d="M193.5 35.9l1 .8M196.1 35.9l1 .8M198.6 35.9l1 .8M201.1 35.9l1.1 .8M203.7 35.9l1 .8M206.2 35.9l1 .8M208.8 35.9l1 .8M211.3 35.9l1 .8M213.9 35.9l1 .8M216.4 35.9l1 .8M218.9 35.9l1.1 .8M221.5 35.9l1 .8"/>
<path d="M224 35.9l1 .8M226.6 35.9l1 .8M229.1 35.9l1 .8M231.7 35.9l1 .8M234.2 35.9l1 .8M236.7 35.9l1.1 .8M239.3 35.9l1 .8M241.8 35.9l1 .8M244.4 35.9l1 .8M246.9 35.9l1 .8M249.5 35.9l1 .8M252 35.9l1 .8"/>
<path d="M254.5 35.9l1.1 .8M257.1 35.9l1 .8M259.6 35.9l1 .8M262.2 35.9l1 .8M264.7 35.9l1 .8M267.3 35.9l1 .8M269.8 35.9l1 .8M272.3 35.9l1.1 .8M274.9 35.9l1 .8M277.4 35.9l1 .8M280 35.9l1 .8M283 36.7l.1 1.4"/>
<path d="M284.1 39.9l.9 1M284.1 57.7l.9 1M284.1 55.1l.9 1M284.1 52.6l.9 1M284.1 50l.9 1.1M284.1 47.5l.9 1M284.1 45l.9 1M284.1 42.4l.9 1M280 79.1l1 .9M283.8 78.4l-1.4 .1M284.1 75.5l.9 1M284.1 72.9l.9 1"/>
<path d="M284.1 70.4l.9 1M284.1 67.8l.9 1.1M284.1 65.3l.9 1M284.1 62.8l.9 1M284.1 60.2l.9 1"/>
</g>
<path d="M40.4 36.3h241.6l2.5 2.5v38.2l-2.5 2.5h-2.5" fill="none" stroke="#ff9a00" stroke-width=".25"/>
<path d="M76 130.4h15.3v33" fill="none" stroke="#000080" stroke-width=".25"/>
<circle cx="91.3" cy="163.4" r=".51" fill="#000080"/>
<circle cx="91.3" cy="163.4" r=".51" fill="none" stroke="#000080" stroke-width=".21"/>
<path d="M48.1 140.6h-5.1v33" fill="none" stroke="#000080" stroke-width=".25"/>
<circle cx="43" cy="173.6" r=".51" fill="#000080"/>
<circle cx="43" cy="173.6" r=".51" fill="none" stroke="#000080" stroke-width=".21"/>
<path d="M40.4 173.6h7.7" fill="none" stroke="#000080" stroke-width=".25"/>
<circle cx="43" cy="173.6" r=".51" fill="#000080"/>
<circle cx="43" cy="173.6" r=".51" fill="none" stroke="#000080" stroke-width=".21"/>
<text font-size="2.8" x="218.4" y="187">Cytometer v3 - Overview</text>
<g font-size="2.3">
<text x="38" y="11.7">1</text>
<text x="110.9" y="11.7">2</text>
<text x="184.1" y="11.7">3</text>
<text x="257.1" y="11.7">4</text>
<text x="4" y="33.3">A</text>
<text x="291.4" y="33.3">A</text>
<text x="4.1" y="81.6">B</text>
<text x="291.5" y="81.6">B</text>
<text x="4.1" y="129.9">C</text>
<text x="291.5" y="129.9">C</text>
<text x="4.1" y="178.2">D</text>
<text x="291.4" y="178.2">D</text>
<text x="212.1" y="187.1">Title:</text>
<text x="212.3" y="190.9">Size:</text>
<text x="219.5" y="190.9">A4</text>
<text x="224.8" y="190.9">Number:</text>
<text x="235" y="190.9">1</text>
<text x="240.3" y="190.9">Revision:</text>
<text x="251.5" y="190.9">0</text>
<text x="265.2" y="187.1">Author:</text>
<text x="275.7" y="187.1">Artur Rafael</text>
<text x="212.3" y="196">File :</text>
<text x="212.3" y="193.5">Date:</text>
<text x="219.5" y="193.5">11/05/2023</text>
<text x="219.5" y="196">Overview.SchDoc</text>
<text x="240" y="193.5">Sheet: 1</text>
<text x="249.7" y="192.2">_</text>
<text x="251.5" y="193.5">15</text>
<text x="38" y="199.8">1</text>
<text x="110.9" y="199.8">2</text>
<text x="184.1" y="199.8">3</text>
<text x="257.1" y="199.8">4</text>
</g>
<g font-size="2.3" fill="#000080">
<text x="15" y="30.7">Interfaces</text>
<text x="15" y="33.3">Interfaces.SchDoc</text>
<text x="111.7" y="40.9">SensorSel</text>
<text x="111.7" y="43.5">SensorSelection.SchDoc</text>
<text x="172.7" y="43.5">ChA</text>
<text x="172.7" y="46">Channel.SchDoc</text>
<text x="48.1" y="53.6">Comms</text>
<text x="48.1" y="56.2">CommunicationsSetup.SchDoc</text>
<text x="243.9" y="63.8">OutSel</text>
<text x="243.9" y="66.3">OutputSelection.SchDoc</text>
<text x="111.7" y="76.5">RefTuning</text>
<text x="172.7" y="74">ChB</text>
<text x="172.7" y="76.5">Channel.SchDoc</text>
<text x="111.7" y="79">ReferenceTuning.SchDoc</text>
<text x="48.1" y="150.2">Pwr</text>
<text x="48.1" y="152.8">Power.SchDoc</text>
</g>
<g font-size="2.3" fill="#800000">
<text x="26.4" y="37.1">CH_OUT</text>
<text x="31.8" y="47.3">MR</text>
<text x="116.7" y="47.3">MR</text>
<text x="28.8" y="49.8">AGND</text>
<text x="177.8" y="49.8">VREF[1..3]</text>
<text x="57" y="60">MRSW_CRTL</text>
<text x="116.7" y="60">CTRL</text>
<text x="132.6" y="57.4">MR_CHA</text>
<text x="132.8" y="60">MR_CHB</text>
<text x="177.8" y="54.9">MR_SEL</text>
<text x="192" y="54.9">VOUT[1..3]</text>
<text x="177.8" y="62.5">VCC</text>
<text x="177.8" y="65.1">GND</text>
<text x="192.4" y="62.5">VSAT[1..3]</text>
<text x="116.7" y="67.6">VCC</text>
<text x="116.7" y="70.1">GND</text>
<text x="177.8" y="67.6">VEE</text>
<text x="249" y="70.1">VOUT_CHA[1..3]</text>
<text x="249" y="77.8">CTRL</text>
<text x="249" y="72.7">VOUT_CHB[1..3]</text>
<text x="58.1" y="82.9">VREF_CTRL</text>
<text x="116.7" y="82.9">CTRL</text>
<text x="177.8" y="80.3">VREF[1..3]</text>
<text x="24" y="87.9">COMMS_V</text>
<text x="53.2" y="87.9">INT_V</text>
<text x="177.8" y="85.4">MR_SEL</text>
<text x="192" y="85.4">VOUT[1..3]</text>
<text x="249" y="85.4">VCC</text>
<text x="249" y="87.9">AGND</text>
<text x="25.9" y="95.6">PWR_OK</text>
<text x="32.1" y="93">SPI</text>
<text x="53.2" y="93">INT_SPI</text>
<text x="53.2" y="95.6">INT_PWR_OK</text>
<text x="125.5" y="90.5">VREF_CHA[1..3]</text>
<text x="125.6" y="93">VREF_CHB[1..3]</text>
<text x="177.8" y="93">VCC</text>
<text x="177.8" y="95.6">GND</text>
<text x="192.4" y="93">VSAT[1..3]</text>
<text x="249" y="90.5">DGND</text>
<text x="249" y="93">VEE</text>
<text x="18.6" y="100.7">VSAT_CHA[1..3]</text>
<text x="24.2" y="98.1">MRSW_EN</text>
<text x="53.2" y="98.1">INT_MRSW_EN</text>
<text x="53.2" y="100.7">INT_VSAT_CHA[1..3]</text>
<text x="116.7" y="98.1">VCC</text>
<text x="116.7" y="100.7">GND</text>
<text x="177.8" y="98.1">VEE</text>
<text x="18.7" y="103.2">VSAT_CHB[1..3]</text>
<text x="27.2" y="105.7">OUTSW</text>
<text x="53.2" y="103.2">INT_VSAT_CHB[1..3]</text>
<text x="53.2" y="105.7">INT_OUTSW</text>
<text x="116.7" y="103.2">VEE</text>
<text x="54.2" y="110.8">VSAT_CHA[1..3]</text>
<text x="54.3" y="113.4">VSAT_CHB[1..3]</text>
<text x="55.8" y="121">OUTSW_CTRL</text>
<text x="61.5" y="126.1">PWR_OK</text>
<text x="65.2" y="131.2">D+5V</text>
<text x="64.2" y="136.2">D+2V5</text>
<text x="65.2" y="133.7">A+5V</text>
<text x="53.2" y="141.4">INGND</text>
<text x="64.4" y="141.4">AGND</text>
<text x="64.4" y="138.8">DGND</text>
<text x="65.8" y="143.9">A-5V</text>
<text x="24.5" y="161.7">DC_CONV</text>
<text x="53.2" y="161.7">DC_CONV A+5V</text>
<text x="58.4" y="156.6">POWER_OK</text>
<text x="65.2" y="164.2">D+5V</text>
<text x="65.9" y="166.8">+2V5</text>
<text x="26.7" y="171.9">BAT_V+</text>
<text x="53.2" y="171.9">+6V_BAT</text>
<text x="64.4" y="169.3">AGND</text>
<text x="64.4" y="171.9">DGND</text>
<text x="27.3" y="177">BAT_V-</text>
<text x="28" y="174.4">INGND</text>
<text x="53.2" y="177">-6V_BAT</text>
<text x="53.2" y="174.4">INGND</text>
<text x="66.4" y="174.4">-2V5</text>
<text x="67.4" y="177">-5V</text>
</g>
<text font-size="2.3" fill="#a61c00" x="265.4" y="80.3">CH_OUT</text>
</svg>
